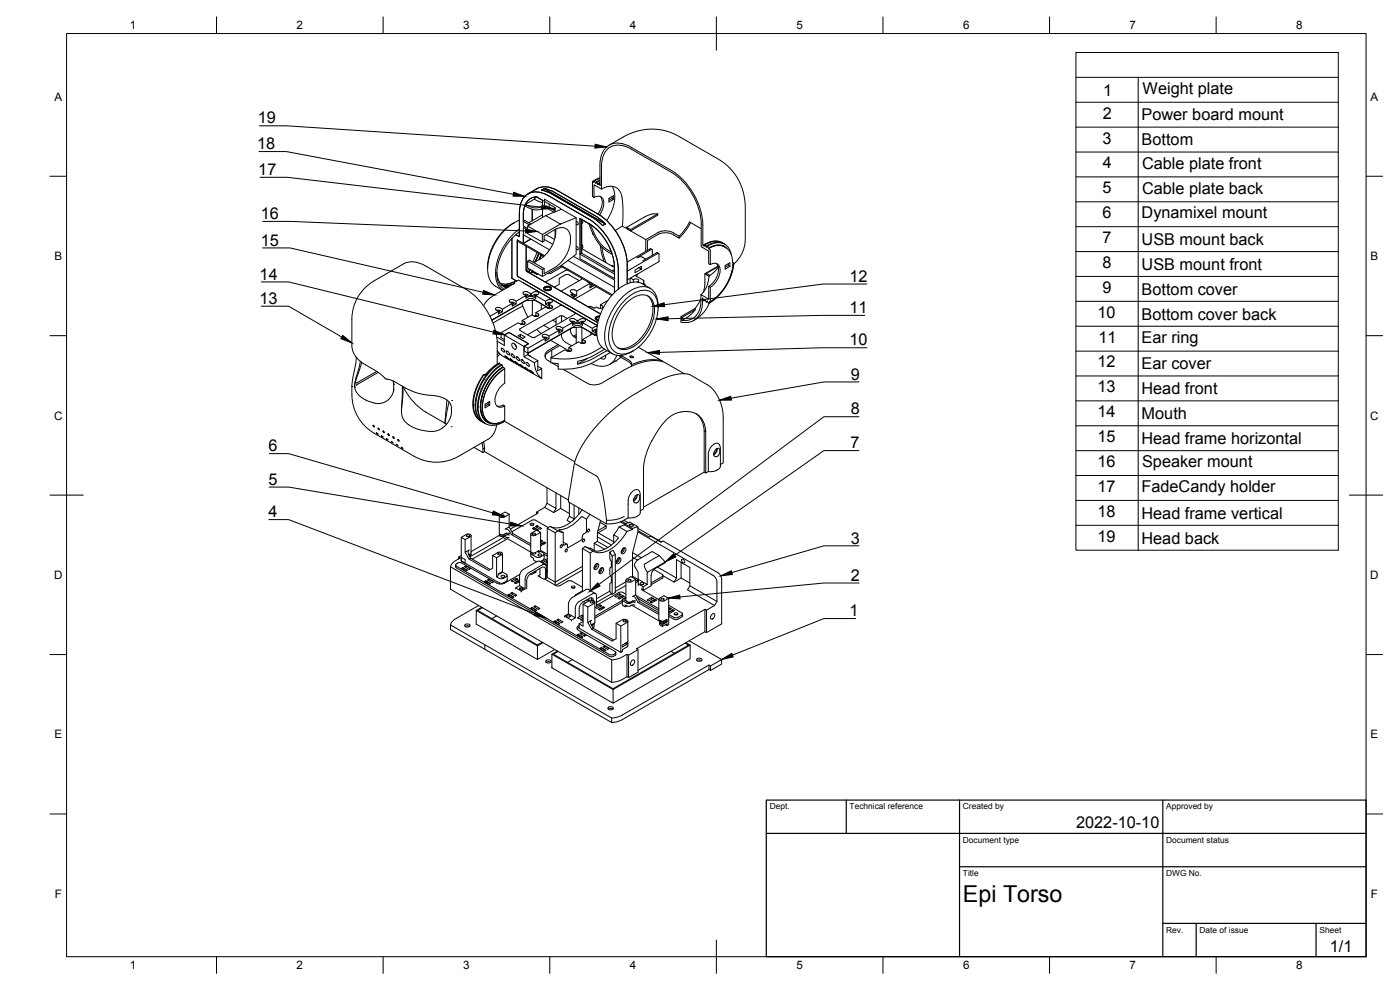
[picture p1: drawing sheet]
<svg xmlns="http://www.w3.org/2000/svg" width="420mm" height="297mm" viewBox="0 0 420 297" stroke-linecap="round" stroke-linejoin="round" font-family="sans-serif">
<!-- layer: Visible -->
<g fill="none" stroke="#000" stroke-width=".3">
<path d="M160.8 59.1l-.4 .6M161.1 56.6l-2.6 1.6M161.1 59a4.2 4.2 0 0 0-4 4.4v1M161.1 56.6a6.2 6.2 0 0 1 6.3 .6l12 7a19.5 19.5 0 0 1 8.9 15.3l-.1 5.6M163.3 56.6l1.6 .4 1.6 .7 12 7 3.2 2.5M163.3 56.6l-.8 .5 1.5 .4 1.7 .7 12.4 7.3 2.7 2.2 .9-.5M163.3 56.6l18.4 10.6M164.7 58.8l12 6.9a19.6 19.6 0 0 1 8.9 15.3v5.8M164.7 58.8a5.9 5.9 0 0 0-7-.1 6.6 6.6 0 0 0-1.8 5.2M178 54.6h.1M178.1 54.5h-.1M178.2 54.3l-.4 .2"/>
<path d="M178.3 59.3a1.83 1.83 0 0 1 2.2-.2 1.83 1.83 0 0 1 .7 2.1l-.5 2-.8 1.3M178.8 55h.1M179.2 53.8h.1M179.5 55.4h.1M180 53.3l-1.7 .9M180 53.5l-1.5 .8M180 54l-1 .6M180 54.2l-.8 .5M180 54.8l-.3 .2M180 55l-.1 .1M180 55.6h.1M180.1 58.9a4.4 4.4 0 0 1-.6 5.3"/>
<path d="M180.5 49.9v6.8l-2.2-1.3v3.9l-.5-.3v-4.5l.2 .1 .3-.4 .4 .7 .3-.3 .4 .7 .3-.3 .3 .6a20.5 20.5 0 0 1 .7-9.5 5.2 5.2 0 0 1 7.6-2.5l13.2 7.5M180.5 49.9a5.5 5.5 0 0 1 4.8-6.4 7.9 7.9 0 0 1 4.2 1.3l12 6.9M180.5 56.7a3.7 3.7 0 0 1 6 1.6l.2 .9M182.8 43.5l5.2-2.9 3.1-1.2 3.7-.6 3.7 .2 2.4 .6 2.1 .9 13.6 7.9 1.9 1.5 2.1 2.4 1.4 2.5 .9 2.4 .7 4.1 .1 10.4M183.7 55.9a9.4 9.4 0 0 1-1 9.3l-.6 1M183.7 59.5l.5 .3-1.4 .8v-1.1l1.4-.8v1.1M183.7 59.5l-.9 .6M183.7 59v.5M186.7 59.2l.3 3.5-.1 3.6a1.73 1.73 0 0 1-1.3 2.3l-1 .6M201.5 51.1a20.9 20.9 0 0 1 9.4 16.4M201.5 51.7a19.8 19.8 0 0 1 9 15.5l-.1 6.8 2.3 1.3v3.8l.5 .3v-4.2l-.3-.4M153.6 71.5v12l1.4 .8-1.4-.8z"/>
<path d="M154.3 66.8a16.2 16.2 0 0 0-8 13.9M155.2 72.3l7.9 4.7M155.9 69.6l-2.6 2.3-2.3 3.3-1.1 2.4-.5 1.9-.3 3.3a5.2 5.2 0 0 0 2.2 4h-.1M155.9 68.7a17.2 17.2 0 0 0-7 15 5.2 5.2 0 0 0 1.9 3.4l-2.1-1.2M155.9 66.1a16.7 16.7 0 0 0-9.4 16.4 5 5 0 0 0 2.2 3.4M155.9 63.9v7.1l-1.1-.6 1.1 .6zM157.1 64.4v2l.4-.2 1.9 1M157.1 64.4v3.4l1.2 .7M157.1 66.4l1.8 1.1M157.5 61.7l2.9 1.3h1.2l1.2-.5M157.7 61.3l-.2 .4M157.9 73.9v7.1l.2 .4"/>
<path d="M158.3 69l-1.2-.8v4.8l2.2-1.3-2.2 1.3v-2.6l7.8 4.6M158.3 67.8v2.3l4.5 2.5 .5-.3v-1.5l3.2-1.9M159.7 66.2l-1 .6M159.7 66.1h.2M159.8 62.8l-.1 3.4M161.1 75.7l-1.2 2.9M161.6 76l-1.1 2.6M161.7 76l-1.1 2.6M161.8 76.1l-1.1 2.4M161.8 77.9l.5-1.5-.5 1.5M162.4 76.5l-.5 1.3M162.5 76.5l-.5 1.3"/>
<path d="M162.8 70.4v2.2M162.8 60.8l-2.4-1-2.7 1.5 1.7 .8 1.3 .3 1.1-.2 1-.5M162.8 64.5l-3.1 1.7M163 76.8l-.1 .3M163.1 76.9l-.1 .2M163.3 71.8l2.6 1.5M163.4 62v-2.2l4.8 2.8v.3M163.4 76.7l-8.2-4.7 .2 10.9 24 13.9M163.8 64.7l4.7-1.9 4.4 2.5-4.7 1.9zM163.8 64.7l-5.5 3.1 4.5 2.6 5.4-3.2M163.9 70.4l2.5 1.4M164.8 61.3v1"/>
<path d="M164.9 61.3h-.1M166.5 68.9a2.85 2.85 0 0 1 3.3-.3 2.85 2.85 0 0 1 1.4 3 10.2 10.2 0 0 1-4.7 8.7l-3.2 1.8v-1.5M166.6 63.3l-2.7-1.5-.5 .2 2.9 1.7M166.6 63.5v-1.2l-5.5-3.2 1.7 1v5.1M166.6 62.3l-.9 .5M166.6 62.7l-.4 .2M166.6 68.9v2.4M166.8 68.7a10.6 10.6 0 0 1-6.6 10.1M168.2 79.8l15.4 8.9M168.5 79.6l15.3 8.9M172.1 76.9l12.3 7.1v3.8v-1.6l-14-8M172.9 66.4l.4 .2 .2 .7-.2 .2-.4-.3"/>
<path d="M172.9 73.9l.4 .2 .2 .7-.2 .2-.4-.3M172.9 65.3v11l-4.7 3.5-5.4 3.2-4.5-2.6v-2.1l.6-.3 4.4 2.6-.5 .3-4.5-2.6M174.1 65.6a17.4 17.4 0 0 1 10.3 18l-10.3-6zM174.1 76.2l10.3 6M174.6 73.3l.3 .9-.3 .4 9.8 5.7M174.6 65.8v10.2M174.6 76l9.8 5.7M174.7 65.9l.2 .8-.3 .4M176.7 67.1l1.5 3.6 1.6 2.5 1.8 1.8 2.1 1.2M176.8 67.2l-2.7-1.6v10.6l.5-.2M177.2 67.4l1.5 3.4 1.4 2.3 1.7 1.5 1.7 1M177.8 69.8l.3 .6"/>
<path d="M180.2 73.7l.4 2.4 .7 2.4M180.7 74.2l.4 2.4 .8 2.2M183.5 79.7l.2-.1 .7 .3M186.8 67.8l1.6 1M188.1 68.2l.3 .5M188.4 68.8l.8 .5v-.4l-1.2-.7 5.5-3.1 2.4-.9h1.5v.4l-8.2 4.7 4.6 2.6M194.2 75.2l.1-3 3.4-2 1.4-.3h1.2l1.5 .4 2 1.1v-.5l-2.1-1.3-1-.3h-1.6l-1.4 .3-3.9 2.3-.1 3.5M195.1 74.7l-6.9 3.9M195.1 74.7l.6 .2M195.4 74.9l-4.2 2.4 .5-.2a2 2 0 0 1 2.1 .6M195.4 74.9l.4 .2M195.8 75.1v1.5"/>
<path d="M197.1 75.8l-4.2 2.5M197.3 75.8l.4 .2M197.3 75.8h-.2M197.4 64.2l-8.2 4.7M197.8 76.3v2.2l-9.6 5.5M197.8 76.3l-.4-.3-9.2 5.4M206.9 66.6l-1.1 2-2 2.3M206.9 66.6l3.5 2M207.3 66.8a16.4 16.4 0 0 1-3.5 4.6M210.9 67.5v6.1l.3 .2 .3-.5 .5 .8 .2-.4 .7 1.1M211.2 73.8h.1M211.2 73.7h.1"/>
<path d="M211.3 73.7h-.1M211.6 73.3l-.7 .3M212 74.1h.1M212 74l-.1 .1M212.4 73.8l2.2-.9 2.2 .1 1.6 1.1 1 2.2M212.4 73.8h.1M212.6 74.6l1.3-.6 1.4-.4 1.3 .2 1.2 .5 1 .9 .6 .9 .5 2.7M212.9 72.8h.1M213.2 79.4a1.8 1.8 0 0 1 2.1-.2 1.8 1.8 0 0 1 .8 1.9 6.5 6.5 0 0 1-2.9 5.1M214.9 73.6h.1M215 79.1a4.2 4.2 0 0 1-.5 5.1l-1.8 1.7M215.5 79.8l-4 2.3v3.4l-.4 2.2"/>
<path d="M215.5 80l-3.5 2v.5l.8 .4M216.1 73.6h.1M216.4 73.6h.1M216.8 72.9l-1.2-.5-1.4-.1-1.2 .3-1.5 .7M217 73.8h.1M217 73l-1.2-.5-1.2-.1-1.3 .3-1.6 .7M217.1 73.1h.1M217.3 73.9l-.8-.3h-1.4l-2.5 .9 1.8-.8 1.6-.1 1.3 .3 .8 .6M217.4 74h.1M217.5 73.3l-1-.5-1.2-.1-1.7 .4-1.4 .6M218.6 79.7l.5 .2-1.5 .9v-1.1l1.5-.8v1M218.6 79.7l-1 .5"/>
<path d="M218.6 79.1v.6M219.8 78.7l.2 .2M219.9 79.5h.1M220 78.9l-.5 3.2-1.7 3.7-2 2.6-2.7 2.2M220 78.9l.2 .1v.3l-.4 2.3-1.5 3.6-2.5 3.4-1.5 1.4-1.6 1M220.1 78.9l-.7 3.5-1.6 3.4-1.9 2.5-2.9 2.4M223.7 71.8l-.2 2-.8 2.2-1.3 2-1.2 1.2M145.1 91.8l.7-1.1 1.4-1.4 7.2-4.3-.3-.1 1.5-.9 23.6 13.7M149 93.1l1.1 .1M149.1 81.7l.7 2.7 .6 .9 .9 .7M149.3 93.3l.7 .1-.4 .4M150.1 92.4l.7 .4"/>
<path d="M150.1 93.2l.7 .4M150.1 92.3l-.9-.1-.5 .3v.4l.9 .5M150.6 85.5l.9 .4 1.2 .1-1.2-.1zM151.3 86h.1M151.3 86l.8 .3-.8-.3M152.5 86.1l-1.6-.3 1.6 .3M152.7 99.7l-1.3 .8-1-.7v1.5l.9 .6M152.7 99.7l5.9 3.4M152.7 99.7l-1.4 .8M153.2 90.7l1 .1M153.4 90.9l.7 .1-.4 .4M153.8 84.8l-1.5 .6-1.5 .2"/>
<path d="M154 85.3l-1.8 .4-1.6-.2M154.2 90l.7 .4M154.2 90.8l.7 .4M154.2 90l-.9-.1-.4 .2v.4l.8 .5M154.4 85l-2 .6-1.8-.1M154.9 84.2l-1.5 .7-1.4 .3-1.8-.3M156.2 97.3l.5-.3 .5 .3M156.6 90.9l1.9 4.3M156.7 96.2v.8M156.9 91.9l-8.9 5.1M157.2 88.3l.6 .4M157.3 88.4l.8-.1 1.1 .6"/>
<path d="M157.5 96.6l.1 .4-.8 .4-1.3-.5-5.1 2.9M157.6 88.5l.6 .2-.4 .3M157.8 90.1l-10.2 6M157.8 90.2l2.7-.1 4.1 2.3M158.1 81.5l22.1 12.7M158.7 80.6l-.6 .8M159.1 80.8l-.6 .8M159.1 82l.7-.4 1.3 .7M159.2 80.9l-.7 .8M159.2 88.1a1.82 1.82 0 0 0-2-.5l-.3 .3 .3 .4M159.2 88.1v.8M159.2 88.9l-1.4 .6v-.8l-2.9 1.7v.8l-1.2 .7v-.9l-2.9 1.8v.8l-1.2 .6v-.8l-2.6 1.5"/>
<path d="M159.2 88.1h.3M159.2 80.9l-.6 .8M159.8 90.1v4.2M159.8 94.3v.2M159.8 81.3l-.5 .6M159.9 81.3l-.5 .5M159.9 81.3l-.3 .4M159.9 81.3l-.2 .4M160.4 94.9l.4-.3 .6 .3M160.5 81.7l-.2 .2M160.5 90v.1M160.6 81.7l-.2 .2"/>
<path d="M160.6 81.8l-.1 .2M160.8 88.7v.8l-1.3-.6M160.8 93.8v.8M161.1 88.5l-.7 .2 .4 .3M161.1 82l-.1 .2M161.1 98.8l1.3 1.3M161.3 88.4l-.8-.1-1 .6v-.8a1.81 1.81 0 0 1 2-.5l.2 .5-.9 .6 2.9 1.7 1-.5 1.1 .3v.3l-.9 .6v.8M161.4 82.2v.1M161.6 82.3h-.5M161.6 94.2l.1 .4-.2 .2-1.1 .1-.7-.4-3 1.7 .8 .4-.1 .6M162.5 91.2v1.6M162.8 80.9v2.1"/>
<path d="M163.2 86.6a1.44 1.44 0 0 1 2.3 0M163.2 97.6l1.8 1M163.2 86.3a1.46 1.46 0 0 1 2.3 .2 1.36 1.36 0 0 1-2.3 0zM163.6 86.5a.86 .86 0 0 1 .8-.3 .86 .86 0 0 1 .7 .7 .86 .86 0 0 1-.9 .3 .86 .86 0 0 1-.6-.7zM163.7 90.4v.8M163.8 87l.5-.2 .6 .2M164.1 87.1h.5M164.7 92.4l-4.7-2.7-1.1-.1-11.3 6.4M164.8 91.8l.1 .1M164.9 91.1v.3M164.9 91.4l.8 .4v.6M164.9 92.2l.6 .3"/>
<path d="M164.9 91.4v.8M164.9 92.2l-.4 .3M165.2 90.9l-.6 .2 .3 .3M165.5 90.8l-.9-.1-.9 .5 1 .6M165.7 91.8l.1 .5-.2 .2-.8 .1-1-.5-3 1.7 .8 .4v.6M165.9 96.1l1 .5M166.9 95.5v2M167 98.7l.7 .4-2.9 1.7-1-.5-.9 .1-.2 .4 .2 .3M167.2 98.8h.8l.9 .5-1.2 .7v-.9M167.5 99l.6 .1-.4 .4M168 91.7l-12.1 7.1 .2 .4 3.5 2M168 94.8l-9.7 5.6"/>
<path d="M168 94.8l.8-.1 1.4 .9M168 91.7h1M168.5 94.7v1.9M168.7 80.1l-3.4 1.9h-.9M168.9 98.5v.8M170.4 81.1l-.8 .1-5.9 3.4M170.8 82.5l3 1.7M170.8 82.5l-.9-.1-2.1 1.1v1.8l-1.5 .9M171.2 96.4l.7 .4-3 1.7-.9-.5-.9 .1-.3 .3 .3 .3M171.2 98.7v.4M171.2 96.3l-.2-.5 .5-.2a1.89 1.89 0 0 1 1.7 .6v.8l-1.1-.6h-.8M171.2 99.1l.5 1.4 1.2 .9"/>
<path d="M171.5 88.2l-.1 .3 .8 .7M171.6 96.6l.6 .2-.3 .3M171.8 98.2v.1M171.9 96.8v.8l1.3-.6M171.9 88v.8M171.9 88.3l1.2 .4-.9 .5M171.9 88.4l.6 .3-.4 .3M172.2 89.2l-.2 .2M172.2 89.2v.3M172.4 94.3l-11.9 6.9M172.5 93.7l.1 .4-.1 .2M172.9 98.2v4.8"/>
<path d="M173.1 87.3v1.4M173.2 96.1l.3 .1M173.5 96.2l1.1-.6h.6l.5 .3v.3l-.9 .6 2.9 1.7 1-.5h.5M173.5 96.2v.8M174.3 96.5l-.8 .5M174.5 98.1v.1M174.6 83.5l-.3 .4-5.9 3.5M174.6 98.2v4.6M174.8 96.8v.8l-1.3-.6M175.1 96.6l-.7 .2 .4 .3M175.4 96.5h-1.1M176.4 84.5l.7 .5-4 2.3-.8-.4-.9 .1-.2 .5 .7 .5-.5 .3"/>
<path d="M176.5 92l.7-.1 .9 .5M177.1 85v1.4l1.2-.7-1.2-.5M177.1 85.4l.6 .3-.6 .3M177.3 99.8v.7M177.7 98.5v.8M178.3 85.6v.1M178.9 99.2v.8l-.1-.1M178.9 99.2v.3M178.9 99.5l.2 .1M178.9 99.5v.8M178.9 86l-6.4 3.7M179.1 99.1l-.2 .1"/>
<path d="M179.1 99l-.5 .2 .3 .3M179.1 98.8l-1.4 .5 1.1 .6M179.7 95.8l-.5 .2M179.9 95.2l-.9 .3 .1 .4 .5 .2M179.9 95a1.18 1.18 0 0 0-1.2 .6M180 94.8l-.5 .1a.76 .76 0 0 0-.8 .7l.9 .6M180.2 91.4v1.1M180.3 94.1l-.2 .1M182.4 90.2l-2.2 1.2 .7 .5-.2 .5-.9 .1-.8-.4-.9 .3M184.4 80.8l-.7 .5M187.4 90.2a7.5 7.5 0 0 1 7.5-2.8 5 5 0 0 1 2.6 5 16 16 0 0 1-8.5 13.4 4.2 4.2 0 0 1-6.3-3.6 15.7 15.7 0 0 1 4.7-12zM187.6 91.3a6.5 6.5 0 0 1 6.6-2.6 4.6 4.6 0 0 1 2.2 5.3 13.8 13.8 0 0 1-7.3 10.5 3.6 3.6 0 0 1-5.3-3.1 13.5 13.5 0 0 1 3.8-10.1z"/>
<path d="M189.1 83.5v1.3M189.2 83.4l.9 .5a.9 .9 0 0 1 .9-.3 .9 .9 0 0 1 .6 .7l-.1 .2M190.1 83.9v.8M190.6 82.6l2.6 1.5-.1 .9 .4 .3M191.4 84.5l-.2 .2M191.5 82.1l-.5 .8M191.8 80.3l.7 .4-1.9 1.1v-.8l1.9-1.1v.8M193.2 84.1v1M193.5 85.3l-.2 .2M193.6 85.3l-.1 .2M194.3 88.7a6.3 6.3 0 0 1 1.2 6.9 12.8 12.8 0 0 1-7.9 8.9h-1.5l-.8-.2M195.1 86.5a6.3 6.3 0 0 0-6-1.7 16.6 16.6 0 0 0-10 13.6 6.5 6.5 0 0 0 2.3 6.4"/>
<path d="M197.5 91.7v.7M197.5 91.7a4.8 4.8 0 0 0-4.9-5.7 14 14 0 0 0-9.7 8.8 12.1 12.1 0 0 0-.8 9.4 4.4 4.4 0 0 0 6.3 1.9l1.7-.9M208.5 96l-.3 .2M208.6 92.6l.1 .3-4 2.3M208.6 92.6l-4.2 2.4M208.7 92.9l-1.8 1.8-2.2 1.4M209.4 95.2a4.9 4.9 0 0 1-5 1.5v-1.7l.3 .2v.9M210.4 89.7l-1.8 2.9M211.5 82.1l.5 .3M211.7 90l-.4 .2M212 82l1.1 .6M212.4 90.4l-.4 .2"/>
<path d="M212.7 85.9v3.8l-2.3-1.3-.1 2.8-.5 2a4.6 4.6 0 0 1-5.1 2.9M212.7 85.9l.5 .3M212.8 91l-1.5 2.6-2.7 2.3M213.2 86.2l-.1 4.3-.4 .5-.5-.8-.2 .4-.2-.1-.2-.6-.3 .3-.2-.1-.3-.7-.2 3.3-.5 1.4-.7 1.1M215.6 80.2l-1.8 1.8a2.13 2.13 0 0 0-1.2 2.4l-.9 2.4-1.3 1.6M105.6 103.7v-7.9a13.4 13.4 0 0 1 6.7-11.5l8.8-5.1a6.5 6.5 0 0 1 6.7 .6l12 7a20.9 20.9 0 0 1 9.4 16.3l.1 6.2M105.6 116h.1M105.6 103.8l.6 2.3 1.5 2 1.7 1.2 3.7 2.1 2.4 2.1M105.6 116v2.4M105.6 118.4a13.3 13.3 0 0 0 6.7 11.6l12 6.9a13.4 13.4 0 0 0 13.3 0M106.4 116.1h.1M106.4 116.1a6.7 6.7 0 0 0 5.6 4.7l.5 .2"/>
<path d="M106.9 107.2l-1.3 8.8M108.1 108.4l-1.4 5.6-.3 2.1M108.5 108.7l-1.7 5.4-.4 2M113.1 111.4l-6.2 3.5M113.5 111.7l-6.6 4M115.5 113.5h.1M115.5 113.5l.6 .3M116.1 113.8l1.8 .5 4.4 2.5 2.5 1 2.2 .5 4.6 .6 1.9 .7 .9 .6 .9 1.1 .2 2.4M116.1 113.8h.1M117.9 114.3l.3 1M118.2 115.3h.1M118.2 116.6l-.5 1.8-1.2 1.6-1.9 1h-2.1"/>
<path d="M118.2 115.3v2.2M120.8 115.9l-.3 7.5 .1 1.3 .5 1.2M120.9 116l-.4 7.4M121 116a18.8 18.8 0 0 0 6.8 7.6l6.2 3.7M133.1 119.4h.1M143.7 119.8h.1M143.8 116.7h.1M145.1 112.4a13.8 13.8 0 0 0-2.8 11.5 4.3 4.3 0 0 0 2 2.4M145.2 112.5l-2.2 4-.7 2.4-.2 2v1.6l.5 1.7 .8 1.4 1.2 .9M145.3 113.8h.1M145.4 112.5h.1M145.9 112.5h.1"/>
<path d="M146 112.5h-.8M146 112.4l-.2-.1-.6 .2M148.3 110.2v.1M148.9 109.8h-.1M149.1 101.4l.3-.2 1.9 1.2M149.2 102.4l2.2 1.2M149.2 109.2l-2 1.5-1.4 1.6M149.2 105.2l1.3 1.4 12.1 7M149.5 109.3h.1M149.6 110.2h-.1M149.7 105.8l-.5 .6M150 109l-2.3 1.8-1.8 2.2-1.7 2.8-.9 2.5-.5 3.2 .2 2.1 .8 2.1 1.5 1.2"/>
<path d="M150 106.2l-.8 1M150.2 109.6l-.2-.6h-.4l-1.5 1.2-1.8 1.8-1.9 3-1.2 2.8-.6 2.8 .1 2.6 1 2.3 1.3 1.2M150.2 109.7h.1M150.4 104.5l.8 .4 .2 .7-.7-.4zM150.7 109.5l-2 1.5-1.9 2.1-1.6 2.5-.9 2.2-.7 2.8-.1 2.1 .3 1.9 .8 1.6 1.3 1 1.6 .4 2.3-.3 1.2-.6 .2-.4 21.3 12.3M150.9 110.1l-2 1.5-1.7 2.1-1.5 2.4-1 2.5-.5 2.6 .1 2.3 .6 1.9 1.2 1.2M150.9 110.2l-2.3 1.9-2.4 3.2-1.4 3.2-.5 2.9 .2 2.7 .5 1.2 .8 .9 1 .6 1 .3 2.1-.2M150.9 110.1l-2.8 2.5-2.1 3.1-1.3 3.2-.5 3.5 .6 2.6 .6 1 .9 .7 1 .4 1.1 .1 1.5-.3 1.4-.6M151.4 103.6l-.1-3.1 5.9 3.4 .1 3.1M151.4 110.6l.1 4.4a5.8 5.8 0 0 0-2.7 6.4 1.73 1.73 0 0 0 2.7 .4M151.4 110.6a14.5 14.5 0 0 0-6.6 12.6 4.4 4.4 0 0 0 1.9 3.4M151.5 106.8l1.2 .9z"/>
<path d="M151.9 105.4l.7 .3 .3 .8-.7-.4zM153 107.6l1.2 1zM153.4 106.2l.7 .3 .3 .8-.8-.4zM154.4 103.2l.6 .9M154.5 108.5l.6 .3 .6 .7zM154.7 104.8a1.09 1.09 0 0 0 .1-1.2 1.09 1.09 0 0 0-1-.6l-.2 .5 .1 .5 .5 .6 .5 .2M154.9 107.1l.7 .3 .3 .8-.8-.5zM155.5 100.7l.7-.4 1.4 .8-.7 .4zM155.9 109.4l.6 .2 .7 .7zM156.2 100.3v.8M156.4 108l.2-.1 .5 .4 .3 .8-.7-.4zM157.4 103.9l1 .6v1.4l-1-.6z"/>
<path d="M157.4 110.2l1.3 1zM157.9 108.8l.6 .2 .4 .9-.7-.4zM158.6 103.1l-1.2 .8M158.6 105.9v.4l-.3 .1M158.6 103.1l-1.4 .8M158.9 106.8l.4 .2M158.9 111.1l1.2 .9zM159.6 101.2h.9M160.3 108.8h.1M160.4 108.8a6.2 6.2 0 0 0 2.2 4.8M161.4 108.2l-3.1-1.8-1 .6 3 1.8M161.4 108.2v3.1l1.2-.7-1.2-.7"/>
<path d="M161.4 108.2l-1.1 .6M162.6 113.6h.1M162.6 110.6v3M162.9 101.1l.7 .4-5.2 3M163.1 101.2h.8l.9 .4-1.2 .7v-.8M163.3 101.4l.7 .1-.4 .4M164.8 100.8v.8M165.2 102.1l5.4 3.1M165.3 107.4v1.4M165.3 108.8l2.2 .3M165.6 105.1v2.1M165.7 108.9l1.8 1"/>
<path d="M167.5 103.4l-3.1 1.8-.7 .8-.1 .9 .2 .7 1.5 1.1M168 103.7l-3.7 2.2-.7 1.1M168.5 100.2l.2 1.4 1 1.1M169 110.8l7.3 4.2 1.6 .5 1.3-.1 1.5-.5 7.2-4.2 2.3-1.1 3.1-1 1.9-.4h2.2l1.9 .4 6.1 3.5M169.7 102.7l1.9 1.1M170.2 105.4l.5-.3 .6 .3M170.7 104.3v.8M171.4 104.7v.6M171.5 104.7l.1 .4-.2 .2-.8 .1-1.1-.4-4.2 2.4M172.9 101l-.5 .2M172.9 100.4l-.9 .4M174.4 103l.4-.3 .6 .3"/>
<path d="M174.4 103l-.7-.4-3 1.7 .7 .4M174.8 101.9v.8M175.6 102.3v.6M175.6 102.3l.1 .4-.2 .2-1.1 .1M176.2 107.6l-2.8 1.6M178.6 100.5l-4.1-2.3-2.7 .1-13.2 7.6M178.7 100.5l-4.7-2.7-1.1-.1-14.5 8.2M178.8 100.4l-.3 .2M178.9 100.3l.2 .1M178.9 100.3l-.1 .1M179.2 100.7l-1.4-.5-3 1.7 .8 .4M180.3 107.4l.3 .2"/>
<path d="M180.6 104.2a19.9 19.9 0 0 1-15.3 3.2M181.7 106.6v.3M181.8 106.9a.72 .72 0 0 1-.4 .8 .72 .72 0 0 1-.8-.1M182.1 105.2l-5.2 2.9-3.5 1.1M183.2 105.8l-5.1 2.9a18.8 18.8 0 0 1-10.6 2v-1.6M183.8 106.2l-2.4-1.4-4.5 2.5-3.5 1.1v.8M184.7 108.3h.1M185.1 106.6a4.7 4.7 0 0 1-6.7 2.9l-1-.4M185.9 107h.1M186.3 107.2l2.5 1.5 .7 .8M186.6 106.8l2.5 1.5 .4 .6v.5M186.8 106.6l-1.4 1.3-2.4 1.5"/>
<path d="M189 106.9h.7l.4 .3-.7 .1zM189.5 109.4v.5M191.6 104.2l7.3 4.2-2.1-.5-2 .1-2.6 .5-2.7 .9M198.9 108.4v.1M111.9 127.6l.3 .1 .2 .4zM113 129.9l.5 .4zM113.4 128.4l.4 .3 .1 .3zM114.4 130.7l.6 .5zM114.9 129.3l.5 .5zM115.9 131.6l.6 .4zM116.4 130.2l.3 .2 .1 .3zM117.4 132.4l.6 .5z"/>
<path d="M117.9 131l.4 .6zM118.9 133.3l.5 .5zM119.3 131.9l.4 .2 .1 .3zM120.4 134.2l.5 .4zM121.1 125.9a10.4 10.4 0 0 0 8.4 3.6M134.1 120l-.6 7M134.8 120.6l-1.2 6.4M135.4 128h.1M135.5 123.5l-.5 2.3-1.5 2-1.9 1.3-2.1 .4M135.6 120.2h.1M142.1 121.5h.1M142.3 134.2l2.6 1.6v-1.1"/>
<path d="M142.5 124v.1M142.8 121.7h.1M142.9 120.2v.1M143.5 122.1h.1M143.6 120.6v.1M144.7 124.6h.1M144.7 126.5h.1M144.7 132.8l.2 1.9 .5-.3M145 125.4h.1M145.2 132.6l.2 1.8M145.4 126.9h.1M145.4 134.4v1.1l-.5 .3"/>
<path d="M145.4 135.5l25.2 14.6M145.6 126.2h.1M146 126.5h.1M146.3 126.7h.1M146.5 120.7v.6l.5 .2-1.4 .9v-1.1l1.4-.8v1M146.5 121.3l-.9 .5M146.7 126.6h.1M147.7 130.8l-1.2 1-8.9 5.1M149 127.5l-.5 1.8-.8 1.5M149.2 121.8l.7 .1 1.1-.4 .5 .3v4.4M151.3 126.3h.1M151.5 126.2a4 4 0 0 1-6.5-1.8 13.8 13.8 0 0 1 5.6-13.2l.9-.6-.6-.4-.4-.8-2.1 1.6-1.7 1.9-1.5 2.4-1.2 2.8-.7 3.1 .2 2.6 .7 2 1.5 1.3"/>
<path d="M172.4 139l-1.8 10.5v1.1l11.4 6.6v-1.1M208.9 124.1a6.4 6.4 0 0 1 2.4 5.1M211.3 129.3v12.4l-18.2 10.5M211.3 129.3l.5 .2M211.8 129.5v12.4l.8-.4M211.8 129.5a5.5 5.5 0 0 0-3.3-5.5l-1.3-.4-1.6-.1-1.9 .2-1.5 .6-2.5 2-2.9 3.9a24.9 24.9 0 0 0-3.7 10.1v12.4l-.9 .6M215 134.7l-.2 .8-.6 .6M215.2 137l.6-.6 .2-1a.67 .67 0 0 0-.3-.8 .67 .67 0 0 0-.9 .3 1.54 1.54 0 0 0-.6 1.7l.4 .4h.5M215.3 134.5a2 2 0 0 1-1.1 1.9M216 133.6l.2 .9v5.3l-.2 .6-.9 .7M216 133.6a1.36 1.36 0 0 0-2.4 .2l-1 2v5.7M216.2 139.4l.8-.5v-14.8l-.3-1.9-.7-1.9-1.9-3.3-1.7-1.5-5.4-3.1-1.3-.3-2.1 .1-2.1 .5-2.6 .9-2.9 1.5-8.7 5.2-3.4 2.7-3.3 3.1-3.4 4-2 2.8-1.7 3.1-1.1 3 6.6 3.8 .5 .6 .6 1.5 .7 2.8 1.2 8.4 3-.2 2.3-.9"/>
<path d="M149.8 154.8v5.2M149.9 160a1.09 1.09 0 0 0 1.7 .1l.7-.2 .8 .2M150.5 154.5h.4l.4 .3-.6 .2-.4-.2zM152.8 154.3v3.8l-1.2 .7a1.23 1.23 0 0 1 1.4 .8l.5 .8 .5-.3-1.2-2M152.8 154.3l-2.1 1-.8-.3 .2-.5M152.8 154.3l-1.2-.7-1.5 .9M159.1 157.2l.7-.2 .4 .4-.7 .2zM159.3 157.6h.7M160.2 158.3l.1 .1M160.3 158.4l1.2 .8M160.6 158.6l-.4 .2M160.7 158l.5-.3 1.4 .9-.5 .2z"/>
<path d="M160.8 159.2l-1.1-.6 .5-.3 1.4 .8-.2 .1M161.1 154.2v-.6l.4 .3-8.3 4.8M161.2 157.7l-.1 .5M162.2 159.7v5.7l-.4 .3v-.5l-1.1 .6M163.5 152.2l2.7 1.6 .7-1.2M164.2 146.3v4.7l2.7 1.6v-4.7M164.2 151l-.7 1.2-2.4 1.4M164.3 158.5l.8-.6 2.3 1.4-.8 .6zM164.3 158.5v14.8l2.3 1.4v-14.8M164.5 158.3l-3.7-2.2-.9-.1-6.2 3.5M167.4 159.3l1.6 .5M167.8 159l1.2 .8v3.6l.3 .2 .5-.3"/>
<path d="M168.3 148.7v3.9l-2.1 1.2M168.3 152.6l2.6 1.5M170.9 150.8v4.1l1.4 .8v-4.1M170.9 154.9l-.7 1.2 1.1 .6M172.3 155.7l-.2 .3M173.7 152.4v1.9M174.3 155.2l.5-.2 1.2 .8v3.6M174.3 155.2a9.4 9.4 0 0 1-6.5 3.7M174.7 152.9a10.5 10.5 0 0 1-8 5.5l-1.5-.5M176 159.4l-.1 .3a1.76 1.76 0 0 0-1.2 2.1l-4.1 2.5-.3-.1v-.6M176.4 158.9l.4-.2 .2 .3-.6 .6-.1-.2zM177.1 154.3l-1.1 1.4"/>
<path d="M179.5 159.2l2.4-1.4v.7l-2.6 1.5M179.5 159.9l4.7 2.7M180 157l.3-.2 1.6 1M180.2 156.2l-.9 3.7v2.5M185.8 158.1l1.7-.6v-.3l1.6-.5 2.4 1.4-1.7 .4M186.2 156.6l1.3 .7M186.6 156.4l1.2 .7M187.2 156.1l1.3 .8M187.5 157.5l2.3 1.4-1.6 .6M187.5 157.2l2.3 1.3v.4M188.2 159.5l-2.4-1.4-1.6 2.4M188.2 159.4a12 12 0 0 1-7.9 6.4h-1.3l-1-.5"/>
<path d="M188.5 155.4l-2.7 1.3-1.8 .4-2 .1M188.9 157.4l.6-.1 .6 .4-.8 .2-.5-.3zM189.6 147.7a1.32 1.32 0 0 1 1.1-.8 1.32 1.32 0 0 1 1.3 .7l.2 .8v5.3a3 3 0 0 1-3.7 1.7l.1-5.7zM190.8 148.7a.69 .69 0 0 1 1.1 0v1.2l-.5 .8-.8 .2-.5-.5a1.67 1.67 0 0 1 .7-1.7zM190.9 148.6l-.1 .8-.7 .6M191.2 148.4a2 2 0 0 1-1.1 1.9M191.5 159.2l3.3 1.9 .5-.2 3.1 1.8 .6-.4 16.4 9.5 .7 .7 .5 1.3v13.4l-4.6 2.6-.4-.3-20.1 11.6M191.5 159.6l22.9 13.3 .5 .8 .3 .9v5.9M191.5 158.1v1.4l-1.7 6.4v7.4M191.5 158.5l7 4.1M211.3 141.7l.5 .2M215.2 141.1l-1.5 .4h-1.1"/>
<path d="M136.7 169.5v.6M136.7 170l.2 .4 46 26.5a1.28 1.28 0 0 0 1.9-1.1M137.4 168.9l-.6 .4 .2 .6 45.9 26.5M137.4 168.9h1.2l10.9 6.2 1 .1 .9-.2 4.6-2.7M137.7 167.7v-.6l.4 .3-2.1 1.4-.8 1.3M138.4 170.6l.5-.3 1.4 .8-.5 .3zM138.4 161.2v7.1l11.5 6.6M138.4 167.2l1.2 .7v1.1l-1.2-.7zM138.4 166.7l-.7 .4M138.9 170.3l1.3 .9M139.3 170.6l-.4 .2M139.4 170l.4-.2 1.4 .8-.4 .2z"/>
<path d="M139.6 165.7l1.2 2.1 5.9 3.4 1.1-.7v-3.8M139.8 169.8v.4M140 160.3l-1.6 .9 1.2 .7M140 160.3l.9-.1 .5 .5-1.8 1.2v3.8l1.2-.7a1.23 1.23 0 0 0 0 1.7l.4 .8M140.1 160.5h.5l.3 .3-.6 .2-.4-.2zM140.8 167.8l.4-.3 6 3.4M140.8 166.4h-.1M140.9 166.3l-.1 .4M141.2 166.1l.2 .4-.5 .4M141.4 160.7v5.1M141.4 166.4v.3M141.4 165.8l-.6 .6"/>
<path d="M145.3 174.6l.5-.3 1.4 .8-.5 .3zM145.8 174.3l.1 .1M145.9 174.4l1.2 .8M146.2 174.6l-.4 .2M146.3 174l.4-.2 1.5 .8-.5 .2zM146.7 173.8v.4M149 167.4v5.7l.9 .5M149.5 166l.5-.1 .4 .3-.7 .3-.3-.3zM149.8 160.5v.3M149.8 160.6l-8.4 4.9M150 160.3l-.1 .4 .5 .3h.6l.9-.5M150.4 172.8l.7-.2 .4 .4-.7 .2z"/>
<path d="M150.4 171.7l-.1 .4-.7 .1M150.6 171.6l-1.1 .6v.6l-.5 .3M150.6 166.4l.2-.5-.8-.3-2.2 1.1 1.2 .7 1.6-.9M150.7 171.6l1.5 .9-.2 .5a1.93 1.93 0 0 1-2.1 .5M150.8 166.1v5.2l-.2 .3M151.3 160.3a.55 .55 0 0 1-.5 .5 .55 .55 0 0 1-.6-.4M151.9 161.4l-.6 .3M151.9 160.8l-10.9 6.3M151.9 161.3h.9M151.9 160.5h.9M151.9 160l.9 .5M152.2 172.7v1.3l-.2 .3a1.9 1.9 0 0 1-2.1 .6"/>
<path d="M152.3 178.6l.4-.3 1.5 .8-.5 .3zM152.8 178.3l1.3 .9M153.1 178.6l-.4 .2M153.2 178l.5-.2 1.4 .8-.5 .2zM153.4 174.3l1.4-.8 .5 .3-1.4 .8zM153.5 160.4l5.8 3.3M153.7 177.8v.5M154 160.1l5.3 3.1M154.7 176.4l1.7 1M154.8 173.5l.1 .5M155.4 174.4l.4 .2M155.7 174.2l-1.2 .7"/>
<path d="M155.8 174l-.1 .2M155.9 176.6l.7-.2 .4 .4-.7 .2zM155.9 175.7l-1.2 .7v.3M155.9 174.1l-1.5 .7 .4 .3 1.1-.6M156.9 176.7l-1 .1M157.6 176.7l-1.2 .7v.2M159.2 172.2l-.6 .6-.5 1v2.9M159.3 160.3v5.1l.5 .5 .9-.1M159.3 166v.9l.8 .6v.5l.9 .5M159.3 160.1l1.8-1 1.1 .6-1.8 1-.9-.1zM159.9 160l.5-.1 .3 .4-.6 .2-.3-.2zM160.2 171.6l.3 .2"/>
<path d="M160.6 171.4l.4 .2-1.4 .8-.4-.2M160.8 165.8a.54 .54 0 0 1-.5 .5 .54 .54 0 0 1-.6-.4M161.1 168.5l-4 2.3-.9 1.1-.3 .9v2.9l1.7 1v-2.9M161.3 165.4l.5 .3M161.4 166.4l.7-.2 .5 .4-.7 .2zM161.9 168.4l1.7 1M162 168.4l-.9 .1M162.1 170.6v1.9M162.1 172.5l-.6 .3 5.7 3 .9-.1 2.9-1.5 .6 .1 3.2 1.9M162.1 173l-.1 .1M162.1 168.5h.1M162.2 163.3l1.2-.7 .4 .3-1.6 .7"/>
<path d="M162.2 162.2l.7 .2-.7 .3M162.2 165.4l.9 .5M162.2 165.1l2.1 1.2M162.4 162.1v.3M162.4 162.4l.1 .2M162.5 170.3l-3.3 1.9M162.5 170.3a.72 .72 0 0 1 .9-.1 .72 .72 0 0 1 .3 .8M162.8 169.5l-4.4 2.5-.6 .9-.2 .9M162.8 169.5a.72 .72 0 0 1 .8-.1 .72 .72 0 0 1 .4 .7v3.4l.3-.2M163 163l.3 .2M163.1 166.6a2.04 2.04 0 0 1-2.2 .5l-1.6-1 .1-.4-7.1-4.1-10.6 6.2M163.1 168l-1 .5"/>
<path d="M163.1 165.9l.2 .4-.2 .3M163.4 162.6l-1.2 .8M163.5 173.7h.1M163.7 170.9v2.9M164 168.2l.1 .5M164.3 166.8l-1-.5v1.3l-.2 .4M164.3 168.3l-.3-.1-1.2 .7M164.3 169.7h-.4M164.3 168.6l-1 .6M164.3 171.1l-.3 .2M164.3 169.1l-.6 .3M164.3 171.6l-.3 .2"/>
<path d="M164.3 169.3l-.5 .2M164.3 167.7l-1.9 1M168.3 163.6l.3-.2 .2 .3-.5 .6-.2-.2zM169 162.6l1.1 .7M169.8 164.9l.3-.2 .2 .3-.5 .6-.2-.2zM169.8 163.3h.4l.1 .3M171.5 176.1l.7-.3 .4 .4-.7 .3zM171.7 176.4h.7M174.8 177.3l-2 1.1-.2 .4M174.8 164.6l2.3 1.3v11.3M174.8 169.9l-8.2 4.8v.9M174.8 171l-8 4.6"/>
<path d="M174.9 161.9l.4-.2 .2 .3-.6 .6-.1-.2zM175.8 177l-4 2.3-.7 .6-.5 1.4v2.9l-1.2 .7v.2M175.8 176.9h.8l2.1 1.2M176.7 179.6v.7M177.1 165.9l.8-.6-2.3-1.3-.8 .6v12.9M177.5 179.4l.1 .7M178.3 163l1-.6 3.2 1.9M178.3 163l3.2 1.8M178.3 163v2.1M178.7 169.4l.8-.3a1.16 1.16 0 0 1-1 1.8l-.2-.5zM178.8 169.3v.6l-.5 .3M179 179.7l4-2.3 .5 .8-4.5 2.5"/>
<path d="M179 178.8v3.2M179 178.8a.73 .73 0 0 0-.3-.7 .73 .73 0 0 0-.9 0l-4 2.4-.7 .6-.4 1.4v2.9l-1.2 .6v.3M179.2 169.1l-.2 .9-.7 .6M179.3 161.1l4.2 2.4M180.2 170.6l.8-.2a1.16 1.16 0 0 1-1 1.7l-.3-.5zM180.3 170.6l-.1 .5-.4 .3M180.7 170.4l-.2 .9-.7 .6M183 165.7l1-.6 .7 1.2v11.5l-1 .5M183 177.4v-2.3l.5-.3v-1.6l-.5-.9v-1.9l.5-.3v-1.6l-.5-.8v-2l.7 1.2v11.4l-.2-.1M184.2 163v-2.5l1.3 .9a9.8 9.8 0 0 1-6.6 4l-1.7-.9-1.5-.5M184.5 178.9l1.4-.8 .5 .3-1.4 .8zM184.7 166.3l-1 .6"/>
<path d="M185.4 167.7l.7-.3a1.16 1.16 0 0 1-1 1.7l-.2-.4zM185.4 179.5l1.4-.8 .5 .2-1.4 .9zM185.5 167.6l-.1 .5-.4 .3M185.9 167.3l-.2 1-.7 .6M185.9 178.1l.1 .5M186.5 179l.3 .2M186.9 178.6l-1.4 .9M186.9 164.7l.7-.3a1.16 1.16 0 0 1-1 1.7l-.2-.4zM186.9 164.6v.5l-.5 .3M187 179.7l-.2 .3 .2 .3M187.3 164.4l-.1 .9-.7 .6M187.8 178.3a1.9 1.9 0 0 0-2.1-.5l-6.7 3.8"/>
<path d="M187.8 174.1v6l.5 .5M187.8 175.7l-3.1 1.8M187.8 174.6l-3.1 1.8M187.8 179.2l-.8 .5M187.8 179.5l-.5 .4 .6 .3M188.6 173.9l.4-.1 .4 .3-.6 .2-.4-.2zM189.8 172.9l1.6 .9M189.8 167.2l1.5 .8M189.8 165.8l2.7 1.6M190.8 173.8l-1.3 .8a1.01 1.01 0 0 1-1.6-.7l1.5-.9 1.4 .8v4.6l1.2 2.1 5.7 3.3M190.8 178.4l-1 .6 .8 .3 .9 1.5 6.2 3.4M190.9 178.7l6.8 3.9"/>
<path d="M191.4 179.5l6.3 3.7M191.4 174.5l-.6 .3M191.4 173.8l.1 .1M191.5 173.8l2.7 1.6-1.2 .7-1.5-.9zM191.5 175.2v.5M191.5 174.4l-.1 .1M192.1 175l.7-.2 .4 .4-.7 .2zM192.8 176.4l-.2 .5 .2 .2 4.9 2.8M192.8 177h-.1M193 175.4h-.7M193 176.1v1l-.2-.1M194.3 171.7l-.1 3.7"/>
<path d="M195.4 172.6v3.2l-2.4 1.3M195.6 179.2v.3M195.6 179.5v.3M196.2 170.9l2.5 1.4 .3 .4-.3 .3-3.3 1.9M196.5 179.8l-1.3 .9M197.3 170.2l5.7 3.2M197.7 179.8v6M197.8 166.7l1.8 1.9-5.3 3.1a2.28 2.28 0 0 1-.7-2.6l4.2-2.4-2.1-1.2-4.2 2.4-.8 .9a.93 .93 0 0 0-.1 1.4l.9 1.5v2.7l-.7-.4M198.5 179.6l.4-.1 .4 .4-.6 .2-.4-.2zM198.9 172.7v.7l-3.5 2M198.9 172.7l3.4 2 .7-1.3M199.6 168.6v.2l-3.4 2.1-.5 .8-.3 .9"/>
<path d="M200.7 179.5l-1.3 .8a1.01 1.01 0 0 1-1.6-.7l1.5-.9 1.4 .8v7.9l-.5 .3-.5-.3M203 173.4v-5.5l4 2.4v5.5l8.2 4.7M204.4 168.7v4.7l-2.1 1.3M204.4 173.4l2.6 1.5M204.6 167.8a.67 .67 0 0 1 .8 .3 .67 .67 0 0 1-.1 .8l-.6-.4zM207 175.8l-.7 1.2 8.1 4.7 .8-1.2M135.2 187.5v1.4l10.3 5.9M139.5 187.5a.86 .86 0 0 1 .9-.3 .86 .86 0 0 1 .6 .7 .86 .86 0 0 1-.9 .3 .86 .86 0 0 1-.6-.7zM139.6 188l.7-.2 .7 .2M143.6 181.7l-7.1 4.1-.9 .8-.4 .9 48.4 27.9 1.5-.2 1.5-.6 26.2-15.1M144.6 182.2l-1.7 1M144.8 182.3l-1.4 .9 17.9 10.3 1.4-.8"/>
<path d="M145.5 193.4v1.4l38.1 22v-1.4M149.1 184.8l-1.5 .8M159.2 182.6l.5-.3 1.4 .8-.5 .3zM159.7 182.3l1.3 .9M160 182.6l-.3 .2M160.1 182l.5-.2 1.4 .8-.4 .2zM160.6 181.8v.5M163 192.8l-1.7 1M163.8 198.3a.86 .86 0 0 1 .9-.4 .86 .86 0 0 1 .7 .7 .86 .86 0 0 1-.9 .4 .86 .86 0 0 1-.7-.7zM163.9 198.7l.7-.2 .7 .2M165.6 196.3l18.4 10.6v4.1l-18.4-10.6zM166.1 186.6l.5-.3 1.4 .8-.5 .3z"/>
<path d="M166.5 194.9l-5.2 3-18.4-10.7v-4l18.4 10.6v4.1M166.6 186.3l1.3 .9M167 186.6l-.4 .2M167.1 186l.4-.2 1.5 .8-.5 .2zM167.3 195.3l-1.7 1M167.5 185.8v.2M167.6 186l-.1 .3M169.4 184.9l2.1 1.1M170 184.8l.7-.3 .5 .4-.8 .3zM170.6 184.2l2.1 1.2M171 184.9l.1 .1M171.8 197.9l-1.5 .8"/>
<path d="M173.1 190.6l.4-.3 1.5 .8-.5 .3zM173.5 190.3l.1 .1M173.6 189.1l11 6.4 .2 .5-.7 .4M173.6 190.5l1.3 .7M173.8 187.6l-.2 .1a.72 .72 0 0 0-.5 .7 .72 .72 0 0 0 .5 .7M173.8 188.2l-.6 .5M173.8 187.2v1.3l12.5 7.2M173.9 190.6l-.4 .2M174 190l.5-.2 1.4 .8-.5 .2zM174.5 189.8l-.1 .5M174.7 184.6v.2M174.7 184.8l.1 .3"/>
<path d="M175 184.7l-.3-.1-1.4 .8 .5 .3 1.2-.7M175 185.5l-.8 .4 .5 .3 .3-.2M175 185.6l-.7 .4M175 181.3l1.4 .8M175.2 180.5l.6 .4M176 180.1l.6 .3M176.9 180.2l-1.9 1.1v6.5l-1.2-.6 1.2-.7M176.9 180.2h1.2M177.2 180.4l.5-.1 .4 .4-.6 .2-.4-.2zM177.5 187.5l-.3-.7 .3-.7-1.1 .7 1.2 2M177.5 187.5l.6 1 6.1 3.6M177.5 187.5l.8-.5-.7 .7"/>
<path d="M178.1 180.2l.4 .3v.4l-2.1 1.2v4.7M178.1 187.1l-.5 .3M178.1 180.2h.1M178.1 180.2a.72 .72 0 0 0-.4-.8 .72 .72 0 0 0-.8 .1 4.4 4.4 0 0 0-2.8 2.2l-.3 .9v2.4M178.3 187.1v.8M178.3 187.9l-.4 .4M178.5 180.7v6M178.5 186.7l-.2 .3M178.6 182.3l1.5-.8 .5 .2-1.5 .9zM179.6 182.8l1.4-.8 .5 .3-1.4 .8zM180 194.6l.5-.3 1.4 .8-.5 .3zM180.1 181.5v.5"/>
<path d="M180.5 194.3l1.3 .9M180.7 182.4l.3 .2M180.8 194.6l-.3 .2M181 194l.4-.2 1.4 .8-.4 .2zM181 182l-1.3 .9M181.4 193.8v.5M182.9 196.4h1.2M183.6 198l-48.4-27.9v6.7l48.4 27.9M184.9 187v4.7l-1.2 .6-6.1-3.5 .5-.3M186.8 180.2l-8.3 4.7M186.8 180.7l-8.3 4.8M186.8 180v1.4"/>
<path d="M186.8 185.9l-1.9 1.1 1.4 .8M186.8 181.4l.2 .3M186.8 185.9a1.04 1.04 0 0 1 1.6 .7l-2.1 1.2v7.9l.5-.2v-.6l1.6-1.1M187 181.7l.6 .4v-.6l.5 .3M187 180.3a2.26 2.26 0 0 0 2 .8l.3-.2M187.1 186.1h.5l.4 .3-.6 .2-.4-.2zM187.8 192.9l.1 .1M188 192.9l-.5 .3M188.1 181.8l-.5 .3M188.1 181.8h1.2M188.1 181.8h-.1M188.3 180.5h1.2"/>
<path d="M188.4 180.6l.4 .3 .6-.3M188.4 186.4v6M188.4 192.9v.9M188.4 192.4l-1.6 1.2v.5l1.6-1-.1-.4M188.6 196.6l-.4-.3v6.7M189.6 198.3l.5-.3a.86 .86 0 0 1 .2 1.1 .86 .86 0 0 1-1.1 .4v-.6zM189.6 181.6l8.4 4.8M189.6 181.6l-.3 .2M189.6 181.6h1M189.8 180.3l.8 .5-.8-.1-.5 .3M189.8 180.3l-.3 .3M189.8 180.3h1"/>
<path d="M191.5 194.9l-2.9 1.7v6.7M192 180.5l-.5 .3M194.2 180.1l1.4-.9 .5 .3-1.5 .8zM195.1 180.6l1.4-.8 .5 .3-1.4 .8zM196.2 180.1l.3 .2M197.7 185.8a1.25 1.25 0 0 0 1.7 .5l.8-.5v.8l-1.4 .8v.6l1.4-.8v.5M198 186.5v.8M198 187.3l.8 .7M198.1 186.2l-.1 .2 .2 .4M198.2 186.8v.3M198.2 187.1l.6 .3M198.3 186.3l.4 .3 .6-.3"/>
<path d="M198.5 186.4l-.1 .1M199.1 186.4l.1 .1M199.7 186.1l.5 .5M200.1 186.5l-1.1 .6h-.8M200.1 186.3l-1.1 .5h-.8M200.7 184.9l1.8 1 .9-.1M200.7 184.3l1.8 1 .9-.1M200.7 181.6l4.1 2.4v.4l-1.4 .8M200.7 183.6l1.3-.7 .4 .3-1.4 .8-.3-.2M200.7 182.5l.3-.1 .5 .3-.8 .4M201 182.4v.5M201.4 195.4l1 .6"/>
<path d="M201.6 183.2l.4 .3M202 182.9l-1.3 .9M202.3 184.1l.7-.2 .4 .4-.7 .2zM202.5 184.5h.7M204.9 184.2v.6M204.9 184.8l-1.5 1M205.6 193l1.1 .6-22.7 13-17.9-10.3 1.4-.8M205.8 192.8l1.3 .8M206.8 192.3l9.8 5.6M209.1 197.8a.86 .86 0 0 1 .9-.4 .86 .86 0 0 1 .7 .7 .86 .86 0 0 1-.9 .4 .86 .86 0 0 1-.7-.7zM209.2 198.2l.7-.2 .7 .2M211.6 182.8l-20.6 11.9 .5 .2v6.8l-2.9 1.6-.4-.3-2.2 1.2-2.4 .5v-6.7l2.5-.6 2.1-1.1"/>
<path d="M212 183.1l-.4-.3v6.7M213.2 199.8l3.4-1.9v1.3l-3.4 2zM213.2 199.8l-.4-.3v1.4l.4 .3M213.6 184.4l.5-.3a.86 .86 0 0 1 .2 1.1 .86 .86 0 0 1-1 .4v-.6zM214.4 181.7l-2.4 1.4v6.7M182.5 212.3a.86 .86 0 0 1 .9-.3 .86 .86 0 0 1 .6 .7 .86 .86 0 0 1-.9 .3 .86 .86 0 0 1-.6-.7zM182.6 212.8l.7-.2 .6 .2M184 206.9l23.1-13.3v4l-23.1 13.4M212.8 200.9l-26.2 15.1-1.4 .5-1.6 .3"/>
</g>
<!-- layer: Border -->
<g fill="none" stroke="#000" stroke-width=".3">
<path d="M20 10.1h390v276.9h-390zM65 5.1v5M115 5.1v5M165 5.1v5M215 5.1v10M265 5.1v5M315 5.1v5M365 5.1v5M15 52.9h5M410 52.9h5M15 100.7h5M410 100.7h5"/>
<path d="M15 148.6h10M405 148.6h10M15 196.4h5M410 196.4h5M15 244.2h5M410 244.2h5M65 287v5M115 287v5M165 287v5M215 282.1v9.9M265 287v5M315 287v5"/>
<path d="M365 287v5"/>
</g>
<!-- layer: TitleBlock -->
<path d="M230 240.1h180v46.9h-180zM230 250h180M254 240.1v9.9M288 240.1v46.9M349 240.1v46.9M288 260.1h122M349 277.1h61M359 277.1v9.9M395 277.1v9.9" fill="none" stroke="#000" stroke-width=".36"/>
<!-- layer: BOM -->
<g fill="none" stroke="#000" stroke-width=".3">
<path d="M322.9 15.8h78.7v149.3h-78.7zM322.9 23.2h78.7M322.9 30.7h78.7M322.9 38.1h78.7M341.6 23.2v141.9M322.9 45.6h78.7M322.9 53.1h78.7M322.9 60.5h78.7M322.9 68h78.7M322.9 75.5h78.7M322.9 82.9h78.7M322.9 90.4h78.7"/>
<path d="M322.9 97.9h78.7M322.9 105.4h78.7M322.9 112.8h78.7M322.9 120.3h78.7M322.9 127.7h78.7M322.9 135.2h78.7M322.9 142.7h78.7M322.9 150.1h78.7M322.9 157.6h78.7"/>
</g>
<!-- layer: Annotations -->
<g fill="#000" stroke="#000" stroke-width=".3">
<path d="M154.2 57.7l3.3 1.2h-3.5zM178.6 43.3l3.5 .8-3.6 .3zM157.7 68.7l3.5 .8-3.5 .4zM162.7 61.6l3.4 1-3.6 .2zM145.1 87.2l3.3 1.3-3.5-.2zM148.2 99.1l3.3 1.4-3.6-.3zM195.9 91.9l3.4-1 .2 1.1zM197 95.7l3.5-.7v1.2zM102.9 100.6l2.7 2.3-3.3-1.3zM194.4 105.8l3.5-.7v1.2zM215.9 120.1l3.4-1.2 .2 1.1zM148.1 153.3l3.2 1.6-3.6-.4z"/>
<path d="M153.3 156.7l3.4 1.1h-3.6zM179.4 174.9l.7 .9-3.2 1.6zM199.6 168.6l2.6-2.5 .6 1zM200.6 179.5l3.4-1 .1 1.2zM216.3 172.8l3.2-1.6 .3 1.2zM160.8 183.6l3 1.8-3.4-.7zM216.6 197.9l3-1.9 .4 1.1z"/>
</g>
<g fill="none" stroke="#000" stroke-width=".3">
<path d="M77.9 37.7h8.2l92.5 6.2M77.7 45.5h8.2l68.2 12.8M78 53.2h8.2l76.4 9M78.8 74.4h8.2l58 13.3M78.8 66.4h8.2l70.7 2.9M78.4 91.9h8.2l16 9.2M78.4 84.6h8.2l61.5 15M259.5 94.6h-12.5l-46.5 1M260.2 85.2h-13.2l-47.6 6.2M257.8 114.6h-10.6l-27.8 4.9M260.2 104.3h-13.3l-49 1.4M80.8 136.1h5.8l61.3 17.8"/>
<path d="M257.8 135.2h-10.6l-44.7 31.4M257.8 125h-10.6l-67.5 50.4M80.7 155.9h5.9l74 28.2M80.8 146.1h5.8l66.6 11.1M257.8 163.8h-10.6l-27.6 8M257.8 174.9h-10.6l-43.2 4.2M256.8 185.6h-9.6l-27.4 11"/>
</g>
<text font-size="7" x="289" y="270.6">Epi Torso</text>
<g font-size="4.9">
<text x="331.1" y="28.7">1</text>
<text x="342.9" y="28.2">Weight plate</text>
<text x="330.9" y="35.6">2</text>
<text x="77.3" y="37">19</text>
<text x="342.6" y="36.1">Power board mount</text>
<text x="77.2" y="44.8">18</text>
<text x="330.9" y="43.1">3</text>
<text x="342.6" y="43.6">Bottom</text>
<text x="77.5" y="52.5">17</text>
<text x="331" y="50.5">4</text>
<text x="342.7" y="50.6">Cable plate front</text>
<text x="330.9" y="58">5</text>
<text x="342.7" y="58.1">Cable plate back</text>
<text x="78.3" y="65.7">16</text>
<text x="330.9" y="65.5">6</text>
<text x="342.6" y="65.5">Dynamixel mount</text>
<text x="78.3" y="73.7">15</text>
<text x="330.9" y="72.9">7</text>
<text x="342.6" y="73.5">USB mount back</text>
<text x="77.9" y="83.9">14</text>
<text x="330.9" y="80.4">8</text>
<text x="342.6" y="81">USB mount front</text>
<text x="255" y="84.5">12</text>
<text x="330.9" y="87.9">9</text>
<text x="342.6" y="88.4">Bottom cover</text>
<text x="77.9" y="91.2">13</text>
<text x="255" y="93.9">11</text>
<text x="329.4" y="95.3">10</text>
<text x="342.6" y="95.9">Bottom cover back</text>
<text x="255" y="103.6">10</text>
<text x="329.7" y="102.8">11</text>
<text x="342.6" y="102.9">Ear ring</text>
<text x="255.3" y="113.9">9</text>
<text x="329.4" y="110.3">12</text>
<text x="342.6" y="110.8">Ear cover</text>
<text x="329.4" y="117.7">13</text>
<text x="342.6" y="118.3">Head front</text>
<text x="255.3" y="124.3">8</text>
<text x="329.4" y="125.2">14</text>
<text x="342.6" y="125.7">Mouth</text>
<text x="80.6" y="135.4">6</text>
<text x="255.3" y="134.5">7</text>
<text x="329.4" y="132.7">15</text>
<text x="342.6" y="133.2">Head frame horizontal</text>
<text x="329.4" y="140.1">16</text>
<text x="342.8" y="140.2">Speaker mount</text>
<text x="80.6" y="145.4">5</text>
<text x="329.4" y="147.6">17</text>
<text x="342.6" y="147.7">FadeCandy holder</text>
<text x="80.6" y="155.2">4</text>
<text x="329.4" y="155.1">18</text>
<text x="342.6" y="155.6">Head frame vertical</text>
<text x="255.3" y="163.1">3</text>
<text x="329.4" y="162.5">19</text>
<text x="342.6" y="163.1">Head back</text>
<text x="255.4" y="174.2">2</text>
<text x="255" y="184.9">1</text>
<text x="323" y="248.5">2022-10-10</text>
<text x="399.1" y="285.7">1/1</text>
</g>
<g font-size="3.5">
<text x="39" y="8.8">1</text>
<text x="89" y="8.8">2</text>
<text x="139" y="8.8">3</text>
<text x="189" y="8.8">4</text>
<text x="239" y="8.8">5</text>
<text x="289" y="8.8">6</text>
<text x="339" y="8.8">7</text>
<text x="389" y="8.8">8</text>
<text x="16.3" y="30.2">A</text>
<text x="411.3" y="30.2">A</text>
<text x="16.3" y="78">B</text>
<text x="411.3" y="78">B</text>
<text x="16.2" y="125.9">C</text>
<text x="411.2" y="125.9">C</text>
<text x="16.2" y="173.7">D</text>
<text x="411.2" y="173.7">D</text>
<text x="16.3" y="221.6">E</text>
<text x="411.3" y="221.6">E</text>
<text x="16.4" y="269.4">F</text>
<text x="411.4" y="269.4">F</text>
<text x="39" y="290.8">1</text>
<text x="89" y="290.8">2</text>
<text x="139" y="290.8">3</text>
<text x="189" y="290.8">4</text>
<text x="239" y="290.8">5</text>
<text x="289" y="290.8">6</text>
<text x="339" y="290.8">7</text>
<text x="389" y="290.8">8</text>
</g>
<g font-size="2.5">
<text x="231" y="242.9">Dept.</text>
<text x="255" y="242.9">Technical reference</text>
<text x="289" y="242.9">Created by</text>
<text x="350" y="242.9">Approved by</text>
<text x="289" y="252.8">Document type</text>
<text x="350" y="252.8">Document status</text>
<text x="289" y="262.9">Title</text>
<text x="350" y="262.9">DWG No.</text>
<text x="350" y="279.9">Rev.</text>
<text x="360" y="279.9">Date of issue</text>
<text x="396" y="279.9">Sheet</text>
</g>
</svg>
